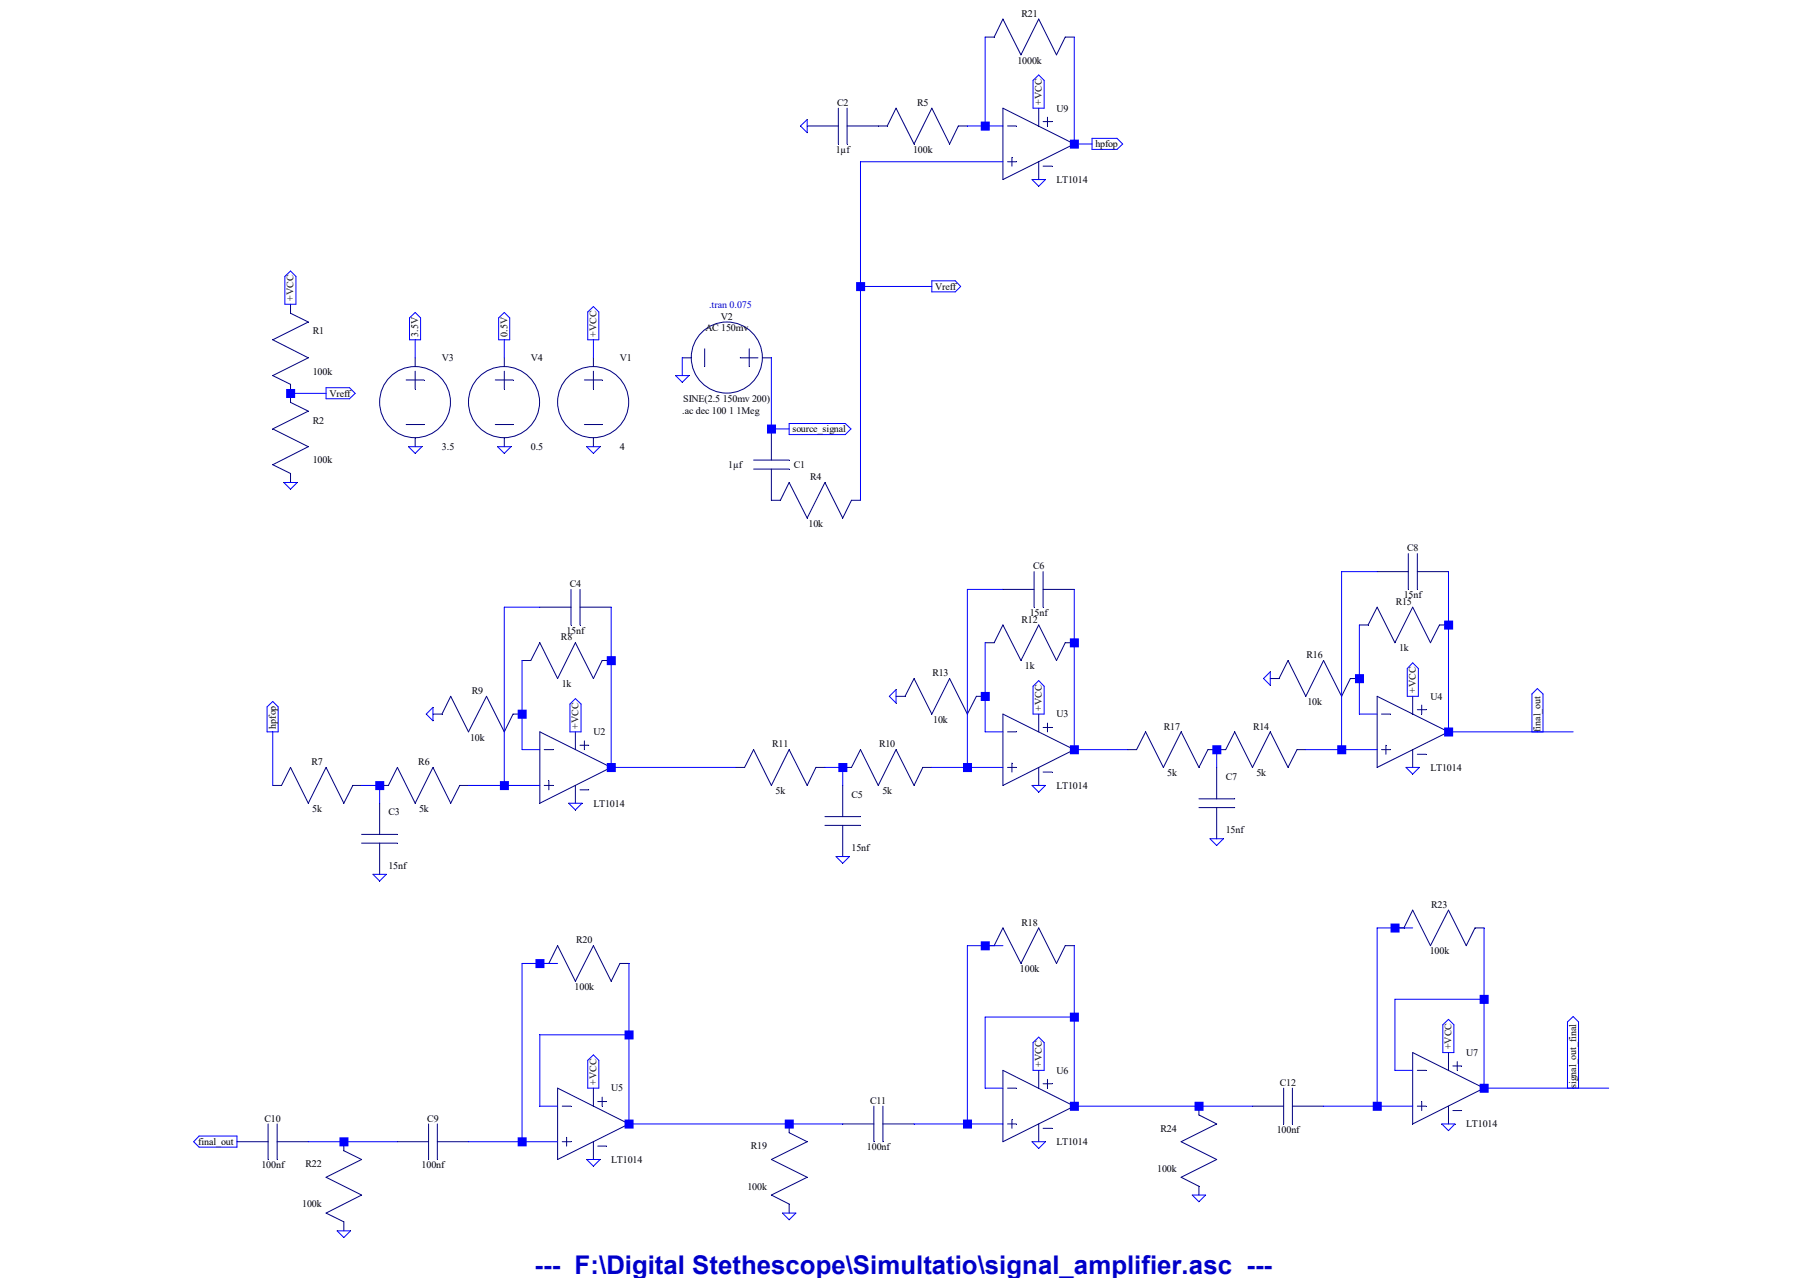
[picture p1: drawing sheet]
<svg xmlns="http://www.w3.org/2000/svg" width="297mm" height="210mm" viewBox="0 0 297 210" stroke-linecap="round" stroke-linejoin="round" font-family="sans-serif">
<path d="M96.1 62.4h2.9" fill="none" stroke="#00007f" stroke-width=".16"/>
<path d="M96.1 69.8h2.9" fill="none" stroke="#00007f" stroke-width=".16"/>
<path d="M97.5 61v2.9" fill="none" stroke="#00007f" stroke-width=".16"/>
<path d="M97.5 72v1.4" fill="none" stroke="#00007f" stroke-width=".16"/>
<path d="M97.5 58.8v1.4" fill="none" stroke="#00007f" stroke-width=".16"/>
<g fill="none" stroke="#00007f" stroke-width=".16">
<path d="M47.8 63.2v1.4"/>
<circle cx="97.5" cy="66.1" r="5.8"/>
</g>
<path d="M44.8 61.7l3 1.5" fill="none" stroke="#00007f" stroke-width=".16"/>
<path d="M50.7 58.8l-5.9 2.9" fill="none" stroke="#00007f" stroke-width=".16"/>
<path d="M44.8 55.8l5.9 3" fill="none" stroke="#00007f" stroke-width=".16"/>
<path d="M50.7 52.9l-5.9 2.9" fill="none" stroke="#00007f" stroke-width=".16"/>
<path d="M47.8 50v1.5" fill="none" stroke="#00007f" stroke-width=".16"/>
<path d="M47.8 51.5l2.9 1.4" fill="none" stroke="#00007f" stroke-width=".16"/>
<path d="M47.8 77.8v1.5" fill="none" stroke="#00007f" stroke-width=".16"/>
<path d="M44.8 76.4l3 1.4" fill="none" stroke="#00007f" stroke-width=".16"/>
<path d="M50.7 73.4l-5.9 3" fill="none" stroke="#00007f" stroke-width=".16"/>
<path d="M44.8 70.5l5.9 2.9" fill="none" stroke="#00007f" stroke-width=".16"/>
<path d="M50.7 67.6l-5.9 2.9" fill="none" stroke="#00007f" stroke-width=".16"/>
<path d="M47.8 64.6v1.5" fill="none" stroke="#00007f" stroke-width=".16"/>
<path d="M47.8 66.1l2.9 1.5" fill="none" stroke="#00007f" stroke-width=".16"/>
<path d="M126.8 82.2h1.5" fill="none" stroke="#00007f" stroke-width=".16"/>
<path d="M129.7 79.3l-1.4 2.9" fill="none" stroke="#00007f" stroke-width=".16"/>
<path d="M129.7 79.3l3 5.8" fill="none" stroke="#00007f" stroke-width=".16"/>
<path d="M135.6 79.3l-2.9 5.8" fill="none" stroke="#00007f" stroke-width=".16"/>
<path d="M135.6 79.3l2.9 5.8" fill="none" stroke="#00007f" stroke-width=".16"/>
<path d="M140 82.2h1.4" fill="none" stroke="#00007f" stroke-width=".16"/>
<path d="M140 82.2l-1.5 2.9" fill="none" stroke="#00007f" stroke-width=".16"/>
<path d="M126.8 77.1v5.1" fill="none" stroke="#00007f" stroke-width=".16"/>
<path d="M126.8 70.5v5.1" fill="none" stroke="#00007f" stroke-width=".16"/>
<path d="M123.9 75.6h5.8" fill="none" stroke="#00007f" stroke-width=".16"/>
<path d="M123.9 77.1h5.8" fill="none" stroke="#00007f" stroke-width=".16"/>
<path d="M123.1 57.3v2.9" fill="none" stroke="#00007f" stroke-width=".16"/>
<path d="M115.8 57.3v2.9" fill="none" stroke="#00007f" stroke-width=".16"/>
<path d="M121.7 58.8h2.9" fill="none" stroke="#00007f" stroke-width=".16"/>
<path d="M112.1 58.8h1.5" fill="none" stroke="#00007f" stroke-width=".16"/>
<path d="M125.3 58.8h1.5" fill="none" stroke="#00007f" stroke-width=".16"/>
<g fill="none" stroke="#00007f" stroke-width=".16">
<path d="M66.8 62.4h2.9"/>
<circle cx="119.5" cy="58.8" r="5.8"/>
</g>
<path d="M66.8 69.8h2.9" fill="none" stroke="#00007f" stroke-width=".16"/>
<path d="M68.2 61v2.9" fill="none" stroke="#00007f" stroke-width=".16"/>
<path d="M68.2 72v1.4" fill="none" stroke="#00007f" stroke-width=".16"/>
<path d="M68.2 58.8v1.4" fill="none" stroke="#00007f" stroke-width=".16"/>
<g fill="none" stroke="#00007f" stroke-width=".16">
<path d="M81.4 62.4h2.9"/>
<circle cx="68.2" cy="66.1" r="5.8"/>
</g>
<path d="M81.4 69.8h2.9" fill="none" stroke="#00007f" stroke-width=".16"/>
<path d="M82.9 61v2.9" fill="none" stroke="#00007f" stroke-width=".16"/>
<path d="M82.9 72v1.4" fill="none" stroke="#00007f" stroke-width=".16"/>
<path d="M82.9 58.8v1.4" fill="none" stroke="#00007f" stroke-width=".16"/>
<g fill="none" stroke="#00007f" stroke-width=".16">
<path d="M164.8 17.8l11.8 5.9"/>
<circle cx="82.8" cy="66.1" r="5.8"/>
</g>
<path d="M176.6 23.7l-11.8 5.8" fill="none" stroke="#00007f" stroke-width=".16"/>
<path d="M164.8 17.8v11.7" fill="none" stroke="#00007f" stroke-width=".16"/>
<path d="M165.6 20.7h1.4" fill="none" stroke="#00007f" stroke-width=".16"/>
<path d="M165.6 26.6h1.4" fill="none" stroke="#00007f" stroke-width=".16"/>
<path d="M166.3 25.9v1.4" fill="none" stroke="#00007f" stroke-width=".16"/>
<path d="M170.7 17.8v2.9" fill="none" stroke="#00007f" stroke-width=".16"/>
<path d="M170.7 26.6v2.9" fill="none" stroke="#00007f" stroke-width=".16"/>
<path d="M171.4 20h1.5" fill="none" stroke="#00007f" stroke-width=".16"/>
<path d="M172.2 19.3v1.4" fill="none" stroke="#00007f" stroke-width=".16"/>
<path d="M171.4 27.3h1.5" fill="none" stroke="#00007f" stroke-width=".16"/>
<path d="M144.4 20.7h1.4" fill="none" stroke="#00007f" stroke-width=".16"/>
<path d="M147.3 17.8l-1.5 2.9" fill="none" stroke="#00007f" stroke-width=".16"/>
<path d="M147.3 17.8l2.9 5.9" fill="none" stroke="#00007f" stroke-width=".16"/>
<path d="M153.2 17.8l-3 5.9" fill="none" stroke="#00007f" stroke-width=".16"/>
<path d="M153.2 17.8l2.9 5.9" fill="none" stroke="#00007f" stroke-width=".16"/>
<path d="M157.5 20.7h1.5" fill="none" stroke="#00007f" stroke-width=".16"/>
<path d="M157.5 20.7l-1.4 3" fill="none" stroke="#00007f" stroke-width=".16"/>
<path d="M161.9 6.1h1.5" fill="none" stroke="#00007f" stroke-width=".16"/>
<path d="M164.8 3.1l-1.4 3" fill="none" stroke="#00007f" stroke-width=".16"/>
<path d="M164.8 3.1l3 5.9" fill="none" stroke="#00007f" stroke-width=".16"/>
<path d="M170.7 3.1l-2.9 5.9" fill="none" stroke="#00007f" stroke-width=".16"/>
<path d="M170.7 3.1l3 5.9" fill="none" stroke="#00007f" stroke-width=".16"/>
<path d="M175.1 6.1h1.5" fill="none" stroke="#00007f" stroke-width=".16"/>
<path d="M175.1 6.1l-1.4 2.9" fill="none" stroke="#00007f" stroke-width=".16"/>
<path d="M132.7 20.7h5.1" fill="none" stroke="#00007f" stroke-width=".16"/>
<path d="M139.2 20.7h5.2" fill="none" stroke="#00007f" stroke-width=".16"/>
<path d="M139.2 17.8v5.9" fill="none" stroke="#00007f" stroke-width=".16"/>
<path d="M137.8 17.8v5.9" fill="none" stroke="#00007f" stroke-width=".16"/>
<path d="M88.7 120.3l11.8 5.8" fill="none" stroke="#00007f" stroke-width=".16"/>
<path d="M100.5 126.1l-11.8 5.9" fill="none" stroke="#00007f" stroke-width=".16"/>
<path d="M88.7 120.3v11.7" fill="none" stroke="#00007f" stroke-width=".16"/>
<path d="M89.5 123.2h1.4" fill="none" stroke="#00007f" stroke-width=".16"/>
<path d="M89.5 129.1h1.4" fill="none" stroke="#00007f" stroke-width=".16"/>
<path d="M90.2 128.3v1.5" fill="none" stroke="#00007f" stroke-width=".16"/>
<path d="M94.6 120.3v2.9" fill="none" stroke="#00007f" stroke-width=".16"/>
<path d="M94.6 129.1v2.9" fill="none" stroke="#00007f" stroke-width=".16"/>
<path d="M95.3 122.5h1.5" fill="none" stroke="#00007f" stroke-width=".16"/>
<path d="M96.1 121.8v1.4" fill="none" stroke="#00007f" stroke-width=".16"/>
<path d="M95.3 129.8h1.5" fill="none" stroke="#00007f" stroke-width=".16"/>
<path d="M62.4 129.1h1.4" fill="none" stroke="#00007f" stroke-width=".16"/>
<path d="M65.3 126.1l-1.5 3" fill="none" stroke="#00007f" stroke-width=".16"/>
<path d="M65.3 126.1l2.9 5.9" fill="none" stroke="#00007f" stroke-width=".16"/>
<path d="M71.2 126.1l-3 5.9" fill="none" stroke="#00007f" stroke-width=".16"/>
<path d="M71.2 126.1l2.9 5.9" fill="none" stroke="#00007f" stroke-width=".16"/>
<path d="M75.6 129.1h1.4" fill="none" stroke="#00007f" stroke-width=".16"/>
<path d="M75.6 129.1l-1.5 2.9" fill="none" stroke="#00007f" stroke-width=".16"/>
<path d="M58 129.1h1.4" fill="none" stroke="#00007f" stroke-width=".16"/>
<path d="M58 129.1l-1.5 2.9" fill="none" stroke="#00007f" stroke-width=".16"/>
<path d="M53.6 126.1l2.9 5.9" fill="none" stroke="#00007f" stroke-width=".16"/>
<path d="M53.6 126.1l-2.9 5.9" fill="none" stroke="#00007f" stroke-width=".16"/>
<path d="M47.8 126.1l2.9 5.9" fill="none" stroke="#00007f" stroke-width=".16"/>
<path d="M44.8 129.1h1.5" fill="none" stroke="#00007f" stroke-width=".16"/>
<path d="M47.8 126.1l-1.5 3" fill="none" stroke="#00007f" stroke-width=".16"/>
<path d="M62.4 138.6v5.1" fill="none" stroke="#00007f" stroke-width=".16"/>
<path d="M62.4 132v5.1" fill="none" stroke="#00007f" stroke-width=".16"/>
<path d="M59.4 137.1h5.9" fill="none" stroke="#00007f" stroke-width=".16"/>
<path d="M59.4 138.6h5.9" fill="none" stroke="#00007f" stroke-width=".16"/>
<path d="M88.7 99.8h5.2" fill="none" stroke="#00007f" stroke-width=".16"/>
<path d="M95.3 99.8h5.2" fill="none" stroke="#00007f" stroke-width=".16"/>
<path d="M95.3 96.9v5.8" fill="none" stroke="#00007f" stroke-width=".16"/>
<path d="M93.9 96.9v5.8" fill="none" stroke="#00007f" stroke-width=".16"/>
<path d="M85.8 108.5h1.4" fill="none" stroke="#00007f" stroke-width=".16"/>
<path d="M88.7 105.6l-1.5 2.9" fill="none" stroke="#00007f" stroke-width=".16"/>
<path d="M88.7 105.6l3 5.9" fill="none" stroke="#00007f" stroke-width=".16"/>
<path d="M94.6 105.6l-2.9 5.9" fill="none" stroke="#00007f" stroke-width=".16"/>
<path d="M94.6 105.6l2.9 5.9" fill="none" stroke="#00007f" stroke-width=".16"/>
<path d="M99 108.5h1.5" fill="none" stroke="#00007f" stroke-width=".16"/>
<path d="M99 108.5l-1.5 3" fill="none" stroke="#00007f" stroke-width=".16"/>
<path d="M71.2 117.3h1.4" fill="none" stroke="#00007f" stroke-width=".16"/>
<path d="M74.1 114.4l-1.5 2.9" fill="none" stroke="#00007f" stroke-width=".16"/>
<path d="M74.1 114.4l2.9 5.9" fill="none" stroke="#00007f" stroke-width=".16"/>
<path d="M80 114.4l-3 5.9" fill="none" stroke="#00007f" stroke-width=".16"/>
<path d="M80 114.4l2.9 5.9" fill="none" stroke="#00007f" stroke-width=".16"/>
<path d="M84.3 117.3h1.5" fill="none" stroke="#00007f" stroke-width=".16"/>
<path d="M84.3 117.3l-1.4 3" fill="none" stroke="#00007f" stroke-width=".16"/>
<path d="M164.8 117.3l11.8 5.9" fill="none" stroke="#00007f" stroke-width=".16"/>
<path d="M176.6 123.2l-11.8 5.9" fill="none" stroke="#00007f" stroke-width=".16"/>
<path d="M164.8 117.3v11.8" fill="none" stroke="#00007f" stroke-width=".16"/>
<path d="M165.6 120.3h1.4" fill="none" stroke="#00007f" stroke-width=".16"/>
<path d="M165.6 126.1h1.4" fill="none" stroke="#00007f" stroke-width=".16"/>
<path d="M166.3 125.4v1.5" fill="none" stroke="#00007f" stroke-width=".16"/>
<path d="M170.7 117.3v3" fill="none" stroke="#00007f" stroke-width=".16"/>
<path d="M170.7 126.1v3" fill="none" stroke="#00007f" stroke-width=".16"/>
<path d="M171.4 119.5h1.5" fill="none" stroke="#00007f" stroke-width=".16"/>
<path d="M172.2 118.8v1.5" fill="none" stroke="#00007f" stroke-width=".16"/>
<path d="M171.4 126.9h1.5" fill="none" stroke="#00007f" stroke-width=".16"/>
<path d="M138.5 126.1h1.5" fill="none" stroke="#00007f" stroke-width=".16"/>
<path d="M141.4 123.2l-1.4 2.9" fill="none" stroke="#00007f" stroke-width=".16"/>
<path d="M141.4 123.2l3 5.9" fill="none" stroke="#00007f" stroke-width=".16"/>
<path d="M147.3 123.2l-2.9 5.9" fill="none" stroke="#00007f" stroke-width=".16"/>
<path d="M147.3 123.2l2.9 5.9" fill="none" stroke="#00007f" stroke-width=".16"/>
<path d="M151.7 126.1h1.5" fill="none" stroke="#00007f" stroke-width=".16"/>
<path d="M151.7 126.1l-1.5 3" fill="none" stroke="#00007f" stroke-width=".16"/>
<path d="M134.1 126.1h1.5" fill="none" stroke="#00007f" stroke-width=".16"/>
<path d="M134.1 126.1l-1.4 3" fill="none" stroke="#00007f" stroke-width=".16"/>
<path d="M129.7 123.2l3 5.9" fill="none" stroke="#00007f" stroke-width=".16"/>
<path d="M129.7 123.2l-2.9 5.9" fill="none" stroke="#00007f" stroke-width=".16"/>
<path d="M123.9 123.2l2.9 5.9" fill="none" stroke="#00007f" stroke-width=".16"/>
<path d="M120.9 126.1h1.5" fill="none" stroke="#00007f" stroke-width=".16"/>
<path d="M123.9 123.2l-1.5 2.9" fill="none" stroke="#00007f" stroke-width=".16"/>
<path d="M138.5 135.6v5.2" fill="none" stroke="#00007f" stroke-width=".16"/>
<path d="M138.5 129.1v5.1" fill="none" stroke="#00007f" stroke-width=".16"/>
<path d="M135.6 134.2h5.8" fill="none" stroke="#00007f" stroke-width=".16"/>
<path d="M135.6 135.6h5.8" fill="none" stroke="#00007f" stroke-width=".16"/>
<path d="M164.8 96.9h5.2" fill="none" stroke="#00007f" stroke-width=".16"/>
<path d="M171.4 96.9h5.2" fill="none" stroke="#00007f" stroke-width=".16"/>
<path d="M171.4 93.9v5.9" fill="none" stroke="#00007f" stroke-width=".16"/>
<path d="M170 93.9v5.9" fill="none" stroke="#00007f" stroke-width=".16"/>
<path d="M161.9 105.6h1.5" fill="none" stroke="#00007f" stroke-width=".16"/>
<path d="M164.8 102.7l-1.4 2.9" fill="none" stroke="#00007f" stroke-width=".16"/>
<path d="M164.8 102.7l3 5.8" fill="none" stroke="#00007f" stroke-width=".16"/>
<path d="M170.7 102.7l-2.9 5.8" fill="none" stroke="#00007f" stroke-width=".16"/>
<path d="M170.7 102.7l3 5.8" fill="none" stroke="#00007f" stroke-width=".16"/>
<path d="M175.1 105.6h1.5" fill="none" stroke="#00007f" stroke-width=".16"/>
<path d="M175.1 105.6l-1.4 2.9" fill="none" stroke="#00007f" stroke-width=".16"/>
<path d="M147.3 114.4h1.5" fill="none" stroke="#00007f" stroke-width=".16"/>
<path d="M150.2 111.5l-1.4 2.9" fill="none" stroke="#00007f" stroke-width=".16"/>
<path d="M150.2 111.5l3 5.8" fill="none" stroke="#00007f" stroke-width=".16"/>
<path d="M156.1 111.5l-2.9 5.8" fill="none" stroke="#00007f" stroke-width=".16"/>
<path d="M156.1 111.5l2.9 5.8" fill="none" stroke="#00007f" stroke-width=".16"/>
<path d="M160.5 114.4h1.4" fill="none" stroke="#00007f" stroke-width=".16"/>
<path d="M160.5 114.4l-1.5 2.9" fill="none" stroke="#00007f" stroke-width=".16"/>
<path d="M226.4 114.4l11.7 5.9" fill="none" stroke="#00007f" stroke-width=".16"/>
<path d="M238.1 120.3l-11.7 5.8" fill="none" stroke="#00007f" stroke-width=".16"/>
<path d="M226.4 114.4v11.7" fill="none" stroke="#00007f" stroke-width=".16"/>
<path d="M227.1 117.3h1.5" fill="none" stroke="#00007f" stroke-width=".16"/>
<path d="M227.1 123.2h1.5" fill="none" stroke="#00007f" stroke-width=".16"/>
<path d="M227.8 122.5v1.5" fill="none" stroke="#00007f" stroke-width=".16"/>
<path d="M232.2 114.4v2.9" fill="none" stroke="#00007f" stroke-width=".16"/>
<path d="M232.2 123.2v2.9" fill="none" stroke="#00007f" stroke-width=".16"/>
<path d="M233 116.6h1.4" fill="none" stroke="#00007f" stroke-width=".16"/>
<path d="M233.7 115.9v1.4" fill="none" stroke="#00007f" stroke-width=".16"/>
<path d="M233 124h1.4" fill="none" stroke="#00007f" stroke-width=".16"/>
<path d="M200 123.2h1.5" fill="none" stroke="#00007f" stroke-width=".16"/>
<path d="M202.9 120.3l-1.4 2.9" fill="none" stroke="#00007f" stroke-width=".16"/>
<path d="M202.9 120.3l3 5.8" fill="none" stroke="#00007f" stroke-width=".16"/>
<path d="M208.8 120.3l-2.9 5.8" fill="none" stroke="#00007f" stroke-width=".16"/>
<path d="M208.8 120.3l2.9 5.8" fill="none" stroke="#00007f" stroke-width=".16"/>
<path d="M213.2 123.2h1.4" fill="none" stroke="#00007f" stroke-width=".16"/>
<path d="M213.2 123.2l-1.5 2.9" fill="none" stroke="#00007f" stroke-width=".16"/>
<path d="M200 132.7v5.1" fill="none" stroke="#00007f" stroke-width=".16"/>
<path d="M200 126.1v5.2" fill="none" stroke="#00007f" stroke-width=".16"/>
<path d="M197.1 131.3h5.8" fill="none" stroke="#00007f" stroke-width=".16"/>
<path d="M197.1 132.7h5.8" fill="none" stroke="#00007f" stroke-width=".16"/>
<path d="M226.4 93.9h5.1" fill="none" stroke="#00007f" stroke-width=".16"/>
<path d="M233 93.9h5.1" fill="none" stroke="#00007f" stroke-width=".16"/>
<path d="M233 91v5.9" fill="none" stroke="#00007f" stroke-width=".16"/>
<path d="M231.5 91v5.9" fill="none" stroke="#00007f" stroke-width=".16"/>
<path d="M223.4 102.7h1.5" fill="none" stroke="#00007f" stroke-width=".16"/>
<path d="M226.4 99.8l-1.5 2.9" fill="none" stroke="#00007f" stroke-width=".16"/>
<path d="M226.4 99.8l2.9 5.8" fill="none" stroke="#00007f" stroke-width=".16"/>
<path d="M232.2 99.8l-2.9 5.8" fill="none" stroke="#00007f" stroke-width=".16"/>
<path d="M232.2 99.8l2.9 5.8" fill="none" stroke="#00007f" stroke-width=".16"/>
<path d="M236.6 102.7h1.5" fill="none" stroke="#00007f" stroke-width=".16"/>
<path d="M236.6 102.7l-1.5 2.9" fill="none" stroke="#00007f" stroke-width=".16"/>
<path d="M208.8 111.5h1.4" fill="none" stroke="#00007f" stroke-width=".16"/>
<path d="M211.7 108.5l-1.5 3" fill="none" stroke="#00007f" stroke-width=".16"/>
<path d="M211.7 108.5l2.9 5.9" fill="none" stroke="#00007f" stroke-width=".16"/>
<path d="M217.6 108.5l-3 5.9" fill="none" stroke="#00007f" stroke-width=".16"/>
<path d="M217.6 108.5l2.9 5.9" fill="none" stroke="#00007f" stroke-width=".16"/>
<path d="M222 111.5h1.4" fill="none" stroke="#00007f" stroke-width=".16"/>
<path d="M222 111.5l-1.5 2.9" fill="none" stroke="#00007f" stroke-width=".16"/>
<path d="M91.7 178.8l11.7 5.9" fill="none" stroke="#00007f" stroke-width=".16"/>
<path d="M103.4 184.7l-11.7 5.8" fill="none" stroke="#00007f" stroke-width=".16"/>
<path d="M91.7 178.8v11.7" fill="none" stroke="#00007f" stroke-width=".16"/>
<path d="M92.4 181.8h1.5" fill="none" stroke="#00007f" stroke-width=".16"/>
<path d="M92.4 187.6h1.5" fill="none" stroke="#00007f" stroke-width=".16"/>
<path d="M93.1 186.9v1.4" fill="none" stroke="#00007f" stroke-width=".16"/>
<path d="M97.5 178.8v3" fill="none" stroke="#00007f" stroke-width=".16"/>
<path d="M97.5 187.6v2.9" fill="none" stroke="#00007f" stroke-width=".16"/>
<path d="M98.3 181h1.4" fill="none" stroke="#00007f" stroke-width=".16"/>
<path d="M99 180.3v1.5" fill="none" stroke="#00007f" stroke-width=".16"/>
<path d="M98.3 188.3h1.4" fill="none" stroke="#00007f" stroke-width=".16"/>
<path d="M185.4 123.2h1.4" fill="none" stroke="#00007f" stroke-width=".16"/>
<path d="M188.3 120.3l-1.5 2.9" fill="none" stroke="#00007f" stroke-width=".16"/>
<path d="M188.3 120.3l2.9 5.8" fill="none" stroke="#00007f" stroke-width=".16"/>
<path d="M194.1 120.3l-2.9 5.8" fill="none" stroke="#00007f" stroke-width=".16"/>
<path d="M194.1 120.3l3 5.8" fill="none" stroke="#00007f" stroke-width=".16"/>
<path d="M198.5 123.2h1.5" fill="none" stroke="#00007f" stroke-width=".16"/>
<path d="M198.5 123.2l-1.4 2.9" fill="none" stroke="#00007f" stroke-width=".16"/>
<path d="M88.7 158.3h1.5" fill="none" stroke="#00007f" stroke-width=".16"/>
<path d="M91.7 155.4l-1.5 2.9" fill="none" stroke="#00007f" stroke-width=".16"/>
<path d="M91.7 155.4l2.9 5.8" fill="none" stroke="#00007f" stroke-width=".16"/>
<path d="M97.5 155.4l-2.9 5.8" fill="none" stroke="#00007f" stroke-width=".16"/>
<path d="M97.5 155.4l3 5.8" fill="none" stroke="#00007f" stroke-width=".16"/>
<path d="M101.9 158.3h1.5" fill="none" stroke="#00007f" stroke-width=".16"/>
<path d="M101.9 158.3l-1.4 2.9" fill="none" stroke="#00007f" stroke-width=".16"/>
<path d="M56.5 187.6v1.5" fill="none" stroke="#00007f" stroke-width=".16"/>
<path d="M56.5 189.1l2.9 1.4" fill="none" stroke="#00007f" stroke-width=".16"/>
<path d="M59.4 190.5l-5.8 3" fill="none" stroke="#00007f" stroke-width=".16"/>
<path d="M53.6 193.5l5.8 2.9" fill="none" stroke="#00007f" stroke-width=".16"/>
<path d="M59.4 196.4l-5.8 2.9" fill="none" stroke="#00007f" stroke-width=".16"/>
<path d="M56.5 200.8v1.5" fill="none" stroke="#00007f" stroke-width=".16"/>
<path d="M53.6 199.3l2.9 1.5" fill="none" stroke="#00007f" stroke-width=".16"/>
<path d="M65.3 187.6h5.1" fill="none" stroke="#00007f" stroke-width=".16"/>
<path d="M71.9 187.6h5.1" fill="none" stroke="#00007f" stroke-width=".16"/>
<path d="M71.9 184.7v5.8" fill="none" stroke="#00007f" stroke-width=".16"/>
<path d="M70.4 184.7v5.8" fill="none" stroke="#00007f" stroke-width=".16"/>
<path d="M38.9 187.6h5.2" fill="none" stroke="#00007f" stroke-width=".16"/>
<path d="M45.6 187.6h5.1" fill="none" stroke="#00007f" stroke-width=".16"/>
<path d="M45.6 184.7v5.8" fill="none" stroke="#00007f" stroke-width=".16"/>
<path d="M44.1 184.7v5.8" fill="none" stroke="#00007f" stroke-width=".16"/>
<path d="M164.8 175.9l11.8 5.9" fill="none" stroke="#00007f" stroke-width=".16"/>
<path d="M176.6 181.8l-11.8 5.8" fill="none" stroke="#00007f" stroke-width=".16"/>
<path d="M164.8 175.9v11.7" fill="none" stroke="#00007f" stroke-width=".16"/>
<path d="M165.6 178.8h1.4" fill="none" stroke="#00007f" stroke-width=".16"/>
<path d="M165.6 184.7h1.4" fill="none" stroke="#00007f" stroke-width=".16"/>
<path d="M166.3 184v1.4" fill="none" stroke="#00007f" stroke-width=".16"/>
<path d="M170.7 175.9v2.9" fill="none" stroke="#00007f" stroke-width=".16"/>
<path d="M170.7 184.7v2.9" fill="none" stroke="#00007f" stroke-width=".16"/>
<path d="M171.4 178.1h1.5" fill="none" stroke="#00007f" stroke-width=".16"/>
<path d="M172.2 177.4v1.4" fill="none" stroke="#00007f" stroke-width=".16"/>
<path d="M171.4 185.4h1.5" fill="none" stroke="#00007f" stroke-width=".16"/>
<path d="M161.9 155.4h1.5" fill="none" stroke="#00007f" stroke-width=".16"/>
<path d="M164.8 152.5l-1.4 2.9" fill="none" stroke="#00007f" stroke-width=".16"/>
<path d="M164.8 152.5l3 5.8" fill="none" stroke="#00007f" stroke-width=".16"/>
<path d="M170.7 152.5l-2.9 5.8" fill="none" stroke="#00007f" stroke-width=".16"/>
<path d="M170.7 152.5l3 5.8" fill="none" stroke="#00007f" stroke-width=".16"/>
<path d="M175.1 155.4h1.5" fill="none" stroke="#00007f" stroke-width=".16"/>
<path d="M175.1 155.4l-1.4 2.9" fill="none" stroke="#00007f" stroke-width=".16"/>
<path d="M129.7 184.7v1.4" fill="none" stroke="#00007f" stroke-width=".16"/>
<path d="M129.7 186.1l3 1.5" fill="none" stroke="#00007f" stroke-width=".16"/>
<path d="M132.7 187.6l-5.9 2.9" fill="none" stroke="#00007f" stroke-width=".16"/>
<path d="M126.8 190.5l5.9 3" fill="none" stroke="#00007f" stroke-width=".16"/>
<path d="M132.7 193.5l-5.9 2.9" fill="none" stroke="#00007f" stroke-width=".16"/>
<path d="M129.7 197.9v1.4" fill="none" stroke="#00007f" stroke-width=".16"/>
<path d="M126.8 196.4l2.9 1.5" fill="none" stroke="#00007f" stroke-width=".16"/>
<path d="M138.5 184.7h5.1" fill="none" stroke="#00007f" stroke-width=".16"/>
<path d="M145.1 184.7h5.1" fill="none" stroke="#00007f" stroke-width=".16"/>
<path d="M145.1 181.8v5.8" fill="none" stroke="#00007f" stroke-width=".16"/>
<path d="M143.6 181.8v5.8" fill="none" stroke="#00007f" stroke-width=".16"/>
<path d="M232.2 173l11.7 5.8" fill="none" stroke="#00007f" stroke-width=".16"/>
<path d="M243.9 178.8l-11.7 5.9" fill="none" stroke="#00007f" stroke-width=".16"/>
<path d="M232.2 173v11.7" fill="none" stroke="#00007f" stroke-width=".16"/>
<path d="M233 175.9h1.4" fill="none" stroke="#00007f" stroke-width=".16"/>
<path d="M233 181.8h1.4" fill="none" stroke="#00007f" stroke-width=".16"/>
<path d="M233.7 181v1.5" fill="none" stroke="#00007f" stroke-width=".16"/>
<path d="M238.1 173v2.9" fill="none" stroke="#00007f" stroke-width=".16"/>
<path d="M238.1 181.8v2.9" fill="none" stroke="#00007f" stroke-width=".16"/>
<path d="M238.8 175.2h1.4" fill="none" stroke="#00007f" stroke-width=".16"/>
<path d="M239.5 174.5v1.4" fill="none" stroke="#00007f" stroke-width=".16"/>
<path d="M238.8 182.5h1.4" fill="none" stroke="#00007f" stroke-width=".16"/>
<path d="M229.3 152.5h1.5" fill="none" stroke="#00007f" stroke-width=".16"/>
<path d="M232.2 149.6l-1.4 2.9" fill="none" stroke="#00007f" stroke-width=".16"/>
<path d="M232.2 149.6l2.9 5.8" fill="none" stroke="#00007f" stroke-width=".16"/>
<path d="M238.1 149.6l-3 5.8" fill="none" stroke="#00007f" stroke-width=".16"/>
<path d="M238.1 149.6l2.9 5.8" fill="none" stroke="#00007f" stroke-width=".16"/>
<path d="M242.4 152.5h1.5" fill="none" stroke="#00007f" stroke-width=".16"/>
<path d="M242.4 152.5l-1.4 2.9" fill="none" stroke="#00007f" stroke-width=".16"/>
<path d="M197.1 181.8v1.4" fill="none" stroke="#00007f" stroke-width=".16"/>
<path d="M197.1 183.2l2.9 1.5" fill="none" stroke="#00007f" stroke-width=".16"/>
<path d="M200 184.7l-5.9 2.9" fill="none" stroke="#00007f" stroke-width=".16"/>
<path d="M194.1 187.6l5.9 2.9" fill="none" stroke="#00007f" stroke-width=".16"/>
<path d="M200 190.5l-5.9 3" fill="none" stroke="#00007f" stroke-width=".16"/>
<path d="M197.1 194.9v1.5" fill="none" stroke="#00007f" stroke-width=".16"/>
<path d="M194.1 193.5l3 1.4" fill="none" stroke="#00007f" stroke-width=".16"/>
<path d="M205.9 181.8h5.1" fill="none" stroke="#00007f" stroke-width=".16"/>
<path d="M212.4 181.8h5.2" fill="none" stroke="#00007f" stroke-width=".16"/>
<path d="M212.4 178.8v5.9" fill="none" stroke="#00007f" stroke-width=".16"/>
<path d="M211 178.8v5.9" fill="none" stroke="#00007f" stroke-width=".16"/>
<g fill="none" stroke="#00f" stroke-width=".16">
<path d="M161.9 6.1v14.6M169.8 13.2l.9-.9 .9 .9v4.6h-1.8zM131.6 20.7l1.1-1.1v2.2zM169.6 29.5h2.2l-1.1 1.1zM179.5 22.7h4.1l.9 1-.9 .9h-4.1zM46.8 45.4l1-.9 .8 .9v4.6h-1.8zM67.3 52.2l.9-.8 .9 .8v3.6h-1.8zM82 52.2l.9-.8 .9 .8v3.6h-1.8zM96.6 51.3l.9-.9 .9 .9v4.5h-1.8zM153.2 46.1h3.8l.9 1-.9 .9h-3.8zM46.7 79.3h2.2l-1.1 1.1zM53.6 63.7h3.8l1 .9-1 .9h-3.8z"/>
<path d="M67.1 73.4h2.2l-1.1 1.1zM81.8 73.4h2.2l-1.1 1.1zM96.4 73.4h2.2l-1.1 1.1zM111 61.7h2.2l-1.1 1.1zM129.7 69.6h9.2l1 .9-1 .9h-9.2zM43.9 116.2l.9-.9 .9 .9v4.1h-1.8zM71.2 116.2v2.2l-1.1-1.1zM93.7 115.7l.9-.9 .9 .9v4.6h-1.8zM146.2 114.4l1.1-1.1v2.2zM169.8 112.8l.9-1 .9 1v4.5h-1.8zM208.8 110.4v2.2l-1.1-1.1zM232.2 108.9l.9 1v4.5h-1.8v-4.5z"/>
<path d="M252.7 113.2l.9 .8v6.3h-1.8v-6.3zM93.5 132h2.2l-1.1 1.1zM169.6 129.1h2.2l-1.1 1.1zM198.9 137.8h2.2l-1.1 1.1zM231.1 126.1h2.2l-1.1 1.1zM61.3 143.7h2.2l-1.1 1.1zM137.4 140.8h2.2l-1.1 1.1zM96.6 174.2l.9-.8 .9 .8v4.6h-1.8zM169.8 171.3l.9-.9 .9 .9v4.6h-1.8zM237.2 168.4l.9-.9 .9 .9v4.6h-1.8zM257.6 167.9l1-.9 .9 .9v10.9h-1.9zM32.7 186.7h6.2v1.8h-6.2l-.9-.9z"/>
<path d="M96.4 190.5h2.2l-1.1 1.1zM128.6 199.3h2.2l-1.1 1.1zM169.6 187.6h2.2l-1.1 1.1zM196 196.4h2.2l-1.1 1.1zM237 184.7h2.1l-1 1.1zM55.4 202.3h2.2l-1.1 1.1z"/>
</g>
<path d="M159 20.7h2.9" fill="none" stroke="#00f" stroke-width=".16"/>
<path d="M161.9 20.7h2.9" fill="none" stroke="#00f" stroke-width=".16"/>
<path d="M176.6 6.1v17.6" fill="none" stroke="#00f" stroke-width=".16"/>
<path d="M176.6 23.7h2.9" fill="none" stroke="#00f" stroke-width=".16"/>
<path d="M141.4 26.6h23.4" fill="none" stroke="#00f" stroke-width=".16"/>
<path d="M141.4 26.6v20.5" fill="none" stroke="#00f" stroke-width=".16"/>
<path d="M141.4 47.1h11.8" fill="none" stroke="#00f" stroke-width=".16"/>
<path d="M68.2 55.8v3" fill="none" stroke="#00f" stroke-width=".16"/>
<path d="M82.9 55.8v3" fill="none" stroke="#00f" stroke-width=".16"/>
<path d="M97.5 55.8v3" fill="none" stroke="#00f" stroke-width=".16"/>
<path d="M112.1 58.8v2.9" fill="none" stroke="#00f" stroke-width=".16"/>
<path d="M47.8 64.6h5.8" fill="none" stroke="#00f" stroke-width=".16"/>
<path d="M126.8 58.8v11.7" fill="none" stroke="#00f" stroke-width=".16"/>
<path d="M126.8 70.5h2.9" fill="none" stroke="#00f" stroke-width=".16"/>
<path d="M141.4 47.1v35.1" fill="none" stroke="#00f" stroke-width=".16"/>
<path d="M220.5 93.9h5.9" fill="none" stroke="#00f" stroke-width=".16"/>
<path d="M159 96.9h5.8" fill="none" stroke="#00f" stroke-width=".16"/>
<path d="M82.9 99.8h5.8" fill="none" stroke="#00f" stroke-width=".16"/>
<path d="M238.1 93.9v8.8" fill="none" stroke="#00f" stroke-width=".16"/>
<path d="M176.6 96.9v8.7" fill="none" stroke="#00f" stroke-width=".16"/>
<path d="M100.5 99.8v8.7" fill="none" stroke="#00f" stroke-width=".16"/>
<path d="M223.4 102.7v8.8" fill="none" stroke="#00f" stroke-width=".16"/>
<path d="M161.9 105.6v8.8" fill="none" stroke="#00f" stroke-width=".16"/>
<path d="M85.8 108.5v8.8" fill="none" stroke="#00f" stroke-width=".16"/>
<path d="M223.4 111.5v5.8" fill="none" stroke="#00f" stroke-width=".16"/>
<path d="M223.4 117.3h3" fill="none" stroke="#00f" stroke-width=".16"/>
<path d="M161.9 114.4v5.9" fill="none" stroke="#00f" stroke-width=".16"/>
<path d="M161.9 120.3h2.9" fill="none" stroke="#00f" stroke-width=".16"/>
<path d="M238.1 102.7v17.6" fill="none" stroke="#00f" stroke-width=".16"/>
<path d="M238.1 120.3h14.6" fill="none" stroke="#00f" stroke-width=".16"/>
<path d="M252.7 120.3h5.9" fill="none" stroke="#00f" stroke-width=".16"/>
<path d="M85.8 117.3v5.9" fill="none" stroke="#00f" stroke-width=".16"/>
<path d="M85.8 123.2h2.9" fill="none" stroke="#00f" stroke-width=".16"/>
<path d="M176.6 105.6v17.6" fill="none" stroke="#00f" stroke-width=".16"/>
<path d="M176.6 123.2h8.8" fill="none" stroke="#00f" stroke-width=".16"/>
<path d="M220.5 93.9v29.3" fill="none" stroke="#00f" stroke-width=".16"/>
<path d="M214.6 123.2h5.9" fill="none" stroke="#00f" stroke-width=".16"/>
<path d="M220.5 123.2h5.9" fill="none" stroke="#00f" stroke-width=".16"/>
<path d="M100.5 108.5v17.6" fill="none" stroke="#00f" stroke-width=".16"/>
<path d="M100.5 126.1h20.4" fill="none" stroke="#00f" stroke-width=".16"/>
<path d="M135.6 126.1h2.9" fill="none" stroke="#00f" stroke-width=".16"/>
<path d="M159 96.9v29.2" fill="none" stroke="#00f" stroke-width=".16"/>
<path d="M153.2 126.1h5.8" fill="none" stroke="#00f" stroke-width=".16"/>
<path d="M159 126.1h5.8" fill="none" stroke="#00f" stroke-width=".16"/>
<path d="M200 123.2v2.9" fill="none" stroke="#00f" stroke-width=".16"/>
<path d="M44.8 120.3v8.8" fill="none" stroke="#00f" stroke-width=".16"/>
<path d="M59.4 129.1h3" fill="none" stroke="#00f" stroke-width=".16"/>
<path d="M82.9 99.8v29.3" fill="none" stroke="#00f" stroke-width=".16"/>
<path d="M77 129.1h5.9" fill="none" stroke="#00f" stroke-width=".16"/>
<path d="M82.9 129.1h5.8" fill="none" stroke="#00f" stroke-width=".16"/>
<path d="M138.5 126.1v3" fill="none" stroke="#00f" stroke-width=".16"/>
<path d="M62.4 129.1v2.9" fill="none" stroke="#00f" stroke-width=".16"/>
<path d="M226.4 152.5h2.9" fill="none" stroke="#00f" stroke-width=".16"/>
<path d="M229.3 152.5h2.9" fill="none" stroke="#00f" stroke-width=".16"/>
<path d="M159 155.4h2.9" fill="none" stroke="#00f" stroke-width=".16"/>
<path d="M161.9 155.4h2.9" fill="none" stroke="#00f" stroke-width=".16"/>
<path d="M85.8 158.3h2.9" fill="none" stroke="#00f" stroke-width=".16"/>
<path d="M88.7 158.3h3" fill="none" stroke="#00f" stroke-width=".16"/>
<path d="M243.9 152.5v11.7" fill="none" stroke="#00f" stroke-width=".16"/>
<path d="M229.3 164.2h14.6" fill="none" stroke="#00f" stroke-width=".16"/>
<path d="M176.6 155.4v11.7" fill="none" stroke="#00f" stroke-width=".16"/>
<path d="M161.9 167.1h14.7" fill="none" stroke="#00f" stroke-width=".16"/>
<path d="M103.4 158.3v11.8" fill="none" stroke="#00f" stroke-width=".16"/>
<path d="M88.7 170.1h14.7" fill="none" stroke="#00f" stroke-width=".16"/>
<path d="M229.3 164.2v11.7" fill="none" stroke="#00f" stroke-width=".16"/>
<path d="M229.3 175.9h2.9" fill="none" stroke="#00f" stroke-width=".16"/>
<path d="M161.9 167.1v11.7" fill="none" stroke="#00f" stroke-width=".16"/>
<path d="M161.9 178.8h2.9" fill="none" stroke="#00f" stroke-width=".16"/>
<path d="M243.9 164.2v14.6" fill="none" stroke="#00f" stroke-width=".16"/>
<path d="M243.9 178.8h14.7" fill="none" stroke="#00f" stroke-width=".16"/>
<path d="M258.6 178.8h5.8" fill="none" stroke="#00f" stroke-width=".16"/>
<path d="M88.7 170.1v11.7" fill="none" stroke="#00f" stroke-width=".16"/>
<path d="M88.7 181.8h3" fill="none" stroke="#00f" stroke-width=".16"/>
<path d="M176.6 167.1v14.7" fill="none" stroke="#00f" stroke-width=".16"/>
<path d="M176.6 181.8h20.5" fill="none" stroke="#00f" stroke-width=".16"/>
<path d="M197.1 181.8h8.8" fill="none" stroke="#00f" stroke-width=".16"/>
<path d="M226.4 152.5v29.3" fill="none" stroke="#00f" stroke-width=".16"/>
<path d="M217.6 181.8h8.8" fill="none" stroke="#00f" stroke-width=".16"/>
<path d="M226.4 181.8h5.8" fill="none" stroke="#00f" stroke-width=".16"/>
<path d="M103.4 170.1v14.6" fill="none" stroke="#00f" stroke-width=".16"/>
<path d="M103.4 184.7h26.3" fill="none" stroke="#00f" stroke-width=".16"/>
<path d="M129.7 184.7h8.8" fill="none" stroke="#00f" stroke-width=".16"/>
<path d="M159 155.4v29.3" fill="none" stroke="#00f" stroke-width=".16"/>
<path d="M150.2 184.7h8.8" fill="none" stroke="#00f" stroke-width=".16"/>
<path d="M159 184.7h5.8" fill="none" stroke="#00f" stroke-width=".16"/>
<path d="M50.7 187.6h5.8" fill="none" stroke="#00f" stroke-width=".16"/>
<path d="M56.5 187.6h8.8" fill="none" stroke="#00f" stroke-width=".16"/>
<path d="M85.8 158.3v29.3" fill="none" stroke="#00f" stroke-width=".16"/>
<path d="M77 187.6h8.8" fill="none" stroke="#00f" stroke-width=".16"/>
<path d="M85.8 187.6h5.9" fill="none" stroke="#00f" stroke-width=".16"/>
<g fill="#00f">
<path d="M47 63.9h1.5v1.5h-1.5zM55.8 186.9h1.5v1.5h-1.5zM61.7 128.4h1.5v1.4h-1.5zM82.2 128.4h1.5v1.4h-1.5zM85.1 116.6h1.5v1.5h-1.5z" fill-rule="evenodd"/>
<path d="M85.1 186.9h1.5v1.5h-1.5zM88 157.6h1.5v1.5h-1.5zM99.7 107.8h1.5v1.5h-1.5zM99.7 125.4h1.5v1.5h-1.5zM102.7 169.3h1.4v1.5h-1.4zM102.7 184h1.4v1.5h-1.4zM126.1 69.8h1.5v1.4h-1.5zM129 184h1.5v1.5h-1.5zM137.8 125.4h1.5v1.5h-1.5zM140.7 46.4h1.5v1.4h-1.5zM158.3 125.4h1.5v1.5h-1.5zM158.3 184h1.5v1.5h-1.5zM161.2 20h1.5v1.5h-1.5zM161.2 113.7h1.5v1.5h-1.5zM161.2 154.7h1.5v1.5h-1.5zM175.9 22.9h1.4v1.5h-1.4zM175.9 104.9h1.4v1.5h-1.4zM175.9 122.5h1.4v1.5h-1.4zM175.9 166.4h1.4v1.5h-1.4zM175.9 181.1h1.4v1.4h-1.4zM196.3 181.1h1.5v1.4h-1.5zM199.3 122.5h1.4v1.5h-1.4zM219.8 122.5h1.5v1.5h-1.5zM222.7 110.8h1.5v1.5h-1.5zM225.6 181.1h1.5v1.4h-1.5zM228.6 151.8h1.4v1.4h-1.4zM237.4 102h1.4v1.5h-1.4zM237.4 119.5h1.4v1.5h-1.4zM243.2 163.5h1.5v1.5h-1.5zM243.2 178.1h1.5v1.5h-1.5z" fill-rule="evenodd"/>
</g>
<text font-size="4.2" fill="#0000c8" x="87.9" y="209.3">--- F:\Digital Stethescope\Simultatio\signal_amplifier.asc ---</text>
<g font-size="1.6">
<text x="167.9" y="2.8">R21</text>
<text x="167.2" y="10.5">1000k</text>
<text x="137.6" y="17.4">C2</text>
<text x="150.7" y="17.4">R5</text>
<text x="171.2" y="17.2" transform="rotate(-90 171.2 17.2)">+VCC</text>
<text x="173.7" y="18.3">U9</text>
<text x="137.4" y="25.1">1µf</text>
<text x="150.1" y="25.1">100k</text>
<text x="180" y="24.2">hpfop</text>
<text x="173.7" y="30.1">LT1014</text>
<text x="153.7" y="47.6">Vreff</text>
<text x="48.3" y="49.4" transform="rotate(-90 48.3 49.4)">+VCC</text>
<text x="118.5" y="52.5">V2</text>
<text x="51.4" y="54.9">R1</text>
<text x="68.7" y="55.3" transform="rotate(-90 68.7 55.3)">3.5V</text>
<text x="72.6" y="59.4">V3</text>
<text x="83.4" y="55.3" transform="rotate(-90 83.4 55.3)">0.5V</text>
<text x="87.2" y="59.4">V4</text>
<text x="98" y="55.3" transform="rotate(-90 98 55.3)">+VCC</text>
<text x="101.9" y="59.4">V1</text>
<text x="116" y="54.4">AC 150mv</text>
<text x="51.4" y="61.6">100k</text>
<text x="54.1" y="65.2">Vreff</text>
<text x="51.4" y="69.6">R2</text>
<text x="112.1" y="68.1">.ac dec 100 1 1Meg</text>
<text x="112.3" y="66.1">SINE(2.5 150mv 200)</text>
<text x="130.3" y="71">source_signal</text>
<text x="51.4" y="76.2">100k</text>
<text x="72.6" y="74">3.5</text>
<text x="87.2" y="74">0.5</text>
<text x="101.9" y="74">4</text>
<text x="119.7" y="76.9">1µf</text>
<text x="130.5" y="76.9">C1</text>
<text x="133.2" y="78.9">R4</text>
<text x="132.9" y="86.6">10k</text>
<text x="169.8" y="93.6">C6</text>
<text x="231.3" y="90.6">C8</text>
<text x="93.6" y="96.5">C4</text>
<text x="169.2" y="101.2">15nf</text>
<text x="229.4" y="99.4">R15</text>
<text x="230.7" y="98.3">15nf</text>
<text x="92.2" y="105.2">R8</text>
<text x="93.1" y="104.1">15nf</text>
<text x="167.9" y="102.3">R12</text>
<text x="230" y="107.1">1k</text>
<text x="92.3" y="112.9">1k</text>
<text x="153.2" y="111.1">R13</text>
<text x="168.4" y="110">1k</text>
<text x="214.8" y="108.2">R16</text>
<text x="232.7" y="113.9" transform="rotate(-90 232.7 113.9)">+VCC</text>
<text x="45.3" y="119.7" transform="rotate(-90 45.3 119.7)">hpfop</text>
<text x="77.6" y="114">R9</text>
<text x="95.1" y="119.7" transform="rotate(-90 95.1 119.7)">+VCC</text>
<text x="153.4" y="118.8">10k</text>
<text x="171.2" y="116.8" transform="rotate(-90 171.2 116.8)">+VCC</text>
<text x="173.7" y="117.9">U3</text>
<text x="191.3" y="119.9">R17</text>
<text x="206" y="119.9">R14</text>
<text x="214.9" y="115.9">10k</text>
<text x="235.1" y="115">U4</text>
<text x="51.2" y="125.7">R7</text>
<text x="68.7" y="125.7">R6</text>
<text x="77.3" y="121.7">10k</text>
<text x="97.5" y="120.8">U2</text>
<text x="126.9" y="122.8">R11</text>
<text x="144.5" y="122.8">R10</text>
<text x="253.2" y="120.3" transform="rotate(-90 253.2 120.3)">final_out</text>
<text x="127.5" y="130.5">5k</text>
<text x="140" y="131.1">C5</text>
<text x="145" y="130.5">5k</text>
<text x="173.7" y="129.6">LT1014</text>
<text x="191.9" y="127.6">5k</text>
<text x="201.5" y="128.1">C7</text>
<text x="206.5" y="127.6">5k</text>
<text x="235.1" y="126.7">LT1014</text>
<text x="51.3" y="133.4">5k</text>
<text x="63.8" y="134">C3</text>
<text x="68.9" y="133.4">5k</text>
<text x="97.5" y="132.5">LT1014</text>
<text x="201.5" y="136.9">15nf</text>
<text x="63.8" y="142.8">15nf</text>
<text x="140" y="139.9">15nf</text>
<text x="235.2" y="149.2">R23</text>
<text x="94.7" y="155">R20</text>
<text x="167.9" y="152.1">R18</text>
<text x="167.6" y="159.8">100k</text>
<text x="235" y="156.8">100k</text>
<text x="94.4" y="162.7">100k</text>
<text x="238.6" y="172.4" transform="rotate(-90 238.6 172.4)">+VCC</text>
<text x="241" y="173.5">U7</text>
<text x="98" y="178.3" transform="rotate(-90 98 178.3)">+VCC</text>
<text x="100.5" y="179.4">U5</text>
<text x="171.2" y="175.3" transform="rotate(-90 171.2 175.3)">+VCC</text>
<text x="173.7" y="176.4">U6</text>
<text x="210.4" y="178.4">C12</text>
<text x="259.1" y="178.8" transform="rotate(-90 259.1 178.8)">signal_out_final</text>
<text x="43.5" y="184.3">C10</text>
<text x="70.2" y="184.3">C9</text>
<text x="143" y="181.4">C11</text>
<text x="190.8" y="186">R24</text>
<text x="241" y="185.3">LT1014</text>
<text x="32.6" y="188.2">final_out</text>
<text x="43" y="192">100nf</text>
<text x="50.2" y="191.8">R22</text>
<text x="69.3" y="192">100nf</text>
<text x="100.5" y="191.1">LT1014</text>
<text x="123.4" y="188.9">R19</text>
<text x="142.5" y="189.1">100nf</text>
<text x="173.7" y="188.2">LT1014</text>
<text x="209.8" y="186.1">100nf</text>
<text x="122.9" y="195.5">100k</text>
<text x="190.2" y="192.6">100k</text>
<text x="49.7" y="198.4">100k</text>
</g>
<text font-size="1.6" fill="#0000c8" x="116.5" y="50.5">.tran 0.075</text>
</svg>
